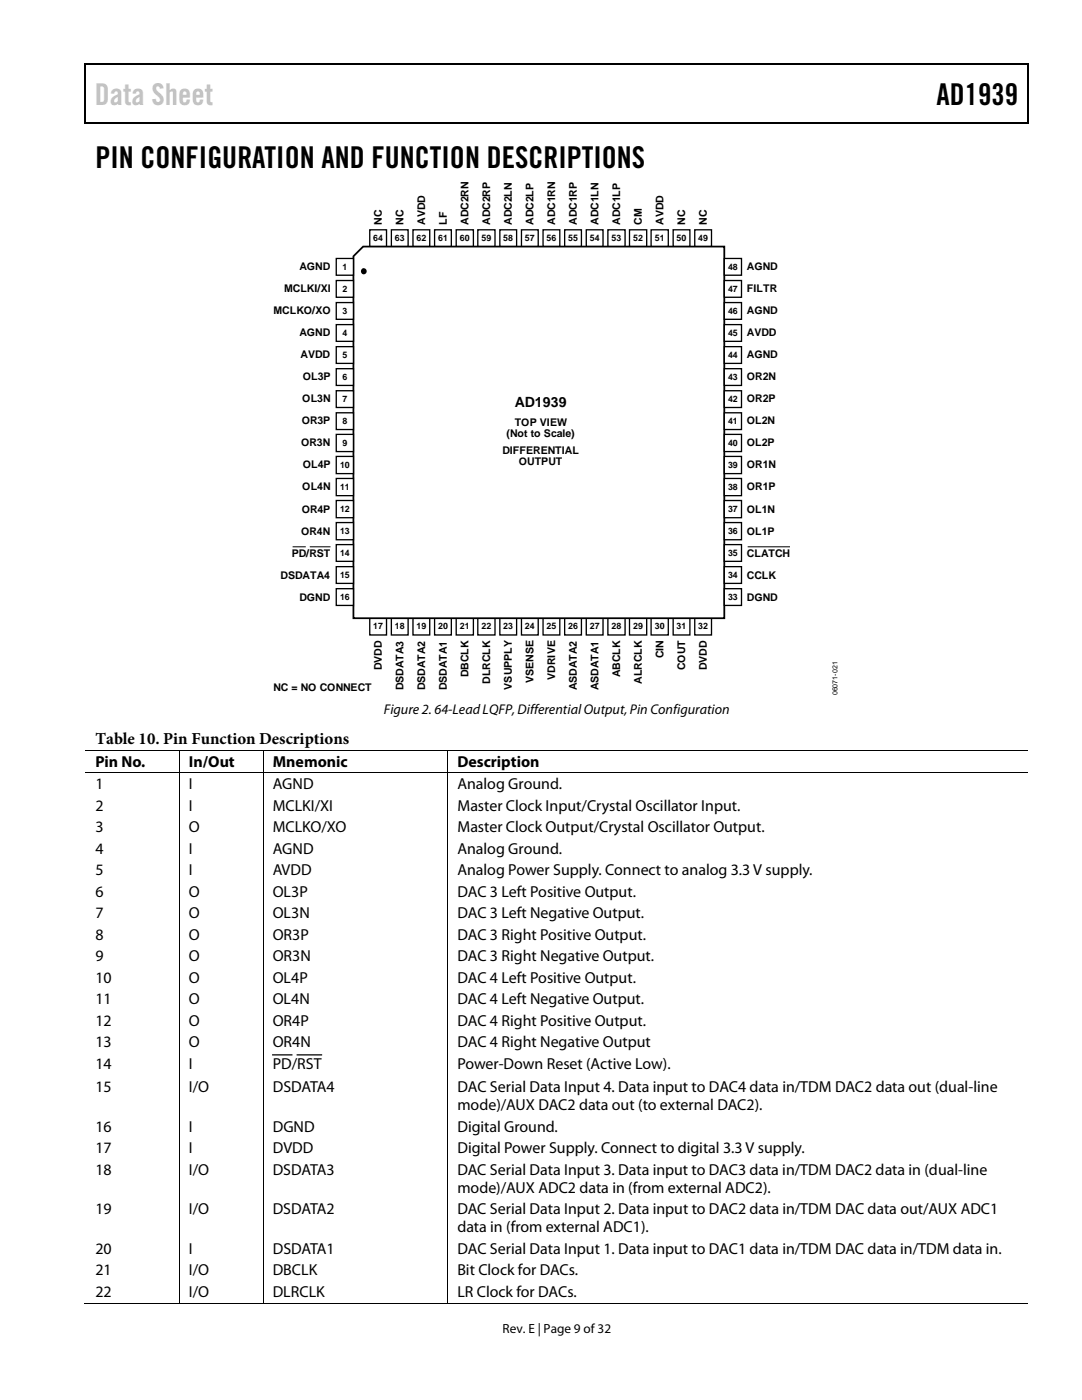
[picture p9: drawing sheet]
<svg xmlns="http://www.w3.org/2000/svg" width="216mm" height="279mm" viewBox="0 0 216 279" stroke-linecap="round" stroke-linejoin="round" font-family="sans-serif">
<path d="M16.9 12.7h.2v1h-.2zM16.9 12.7h.2v.3h-.2zM82.5 12.7h.3v.3h-.3zM205.1 12.7h.2v1h-.2zM205.1 12.7h.2v.3h-.2zM16.9 24.4h.2v.3h-.2zM82.3 24.4h.2v.3h-.2zM205.1 24.4h.2v.3h-.2z" fill="#000"/>
<path d="M17 13.7v10.7M17.1 12.8h65.4M82.8 12.8h122.3M205.2 13.7v10.7M17.1 24.5h188" fill="none" stroke="#000" stroke-width=".25"/>
<path d="M73.8 45.9h3.3v3.3h-3.3z" fill="#fff"/>
<path d="M73.8 45.9h3.3v3.3h-3.3z" fill="none" stroke="#000" stroke-width=".26"/>
<path d="M78.1 45.9h3.3v3.3h-3.3z" fill="#fff"/>
<path d="M78.1 45.9h3.3v3.3h-3.3z" fill="none" stroke="#000" stroke-width=".26"/>
<path d="M82.4 45.9h3.3v3.3h-3.3z" fill="#fff"/>
<path d="M82.4 45.9h3.3v3.3h-3.3z" fill="none" stroke="#000" stroke-width=".26"/>
<path d="M86.7 45.9h3.4v3.3h-3.4z" fill="#fff"/>
<path d="M86.7 45.9h3.4v3.3h-3.4z" fill="none" stroke="#000" stroke-width=".26"/>
<path d="M91 45.9h3.5v3.3h-3.5z" fill="#fff"/>
<path d="M91 45.9h3.5v3.3h-3.5z" fill="none" stroke="#000" stroke-width=".26"/>
<path d="M95.3 45.9h3.5v3.3h-3.5z" fill="#fff"/>
<path d="M95.3 45.9h3.5v3.3h-3.5z" fill="none" stroke="#000" stroke-width=".26"/>
<path d="M99.7 45.9h3.4v3.3h-3.4z" fill="#fff"/>
<path d="M99.7 45.9h3.4v3.3h-3.4z" fill="none" stroke="#000" stroke-width=".26"/>
<path d="M104.1 45.9h3.3v3.3h-3.3z" fill="#fff"/>
<path d="M104.1 45.9h3.3v3.3h-3.3z" fill="none" stroke="#000" stroke-width=".26"/>
<path d="M108.4 45.9h3.3v3.3h-3.3z" fill="#fff"/>
<path d="M108.4 45.9h3.3v3.3h-3.3z" fill="none" stroke="#000" stroke-width=".26"/>
<path d="M112.7 45.9h3.3v3.3h-3.3z" fill="#fff"/>
<path d="M112.7 45.9h3.3v3.3h-3.3z" fill="none" stroke="#000" stroke-width=".26"/>
<path d="M117 45.9h3.3v3.3h-3.3z" fill="#fff"/>
<path d="M117 45.9h3.3v3.3h-3.3z" fill="none" stroke="#000" stroke-width=".26"/>
<path d="M121.3 45.9h3.4v3.3h-3.4z" fill="#fff"/>
<path d="M121.3 45.9h3.4v3.3h-3.4z" fill="none" stroke="#000" stroke-width=".26"/>
<path d="M125.6 45.9h3.4v3.3h-3.4z" fill="#fff"/>
<path d="M125.6 45.9h3.4v3.3h-3.4z" fill="none" stroke="#000" stroke-width=".26"/>
<path d="M129.9 45.9h3.5v3.3h-3.5z" fill="#fff"/>
<path d="M129.9 45.9h3.5v3.3h-3.5z" fill="none" stroke="#000" stroke-width=".26"/>
<path d="M134.3 45.9h3.4v3.3h-3.4z" fill="#fff"/>
<path d="M134.3 45.9h3.4v3.3h-3.4z" fill="none" stroke="#000" stroke-width=".26"/>
<path d="M138.6 45.9h3.4v3.3h-3.4z" fill="#fff"/>
<path d="M138.6 45.9h3.4v3.3h-3.4z" fill="none" stroke="#000" stroke-width=".26"/>
<path d="M73.8 123.4h3.3v3.3h-3.3z" fill="#fff"/>
<path d="M73.8 123.4h3.3v3.3h-3.3z" fill="none" stroke="#000" stroke-width=".26"/>
<path d="M78.1 123.4h3.3v3.3h-3.3z" fill="#fff"/>
<path d="M78.1 123.4h3.3v3.3h-3.3z" fill="none" stroke="#000" stroke-width=".26"/>
<path d="M82.4 123.4h3.3v3.3h-3.3z" fill="#fff"/>
<path d="M82.4 123.4h3.3v3.3h-3.3z" fill="none" stroke="#000" stroke-width=".26"/>
<path d="M86.7 123.4h3.4v3.3h-3.4z" fill="#fff"/>
<path d="M86.7 123.4h3.4v3.3h-3.4z" fill="none" stroke="#000" stroke-width=".26"/>
<path d="M91 123.4h3.5v3.3h-3.5z" fill="#fff"/>
<path d="M91 123.4h3.5v3.3h-3.5z" fill="none" stroke="#000" stroke-width=".26"/>
<path d="M95.3 123.4h3.5v3.3h-3.5z" fill="#fff"/>
<path d="M95.3 123.4h3.5v3.3h-3.5z" fill="none" stroke="#000" stroke-width=".26"/>
<path d="M99.7 123.4h3.4v3.3h-3.4z" fill="#fff"/>
<path d="M99.7 123.4h3.4v3.3h-3.4z" fill="none" stroke="#000" stroke-width=".26"/>
<path d="M104.1 123.4h3.3v3.3h-3.3z" fill="#fff"/>
<path d="M104.1 123.4h3.3v3.3h-3.3z" fill="none" stroke="#000" stroke-width=".26"/>
<path d="M108.4 123.4h3.3v3.3h-3.3z" fill="#fff"/>
<path d="M108.4 123.4h3.3v3.3h-3.3z" fill="none" stroke="#000" stroke-width=".26"/>
<path d="M112.7 123.4h3.3v3.3h-3.3z" fill="#fff"/>
<path d="M112.7 123.4h3.3v3.3h-3.3z" fill="none" stroke="#000" stroke-width=".26"/>
<path d="M117 123.4h3.3v3.3h-3.3z" fill="#fff"/>
<path d="M117 123.4h3.3v3.3h-3.3z" fill="none" stroke="#000" stroke-width=".26"/>
<path d="M121.3 123.4h3.4v3.3h-3.4z" fill="#fff"/>
<path d="M121.3 123.4h3.4v3.3h-3.4z" fill="none" stroke="#000" stroke-width=".26"/>
<path d="M125.6 123.4h3.4v3.3h-3.4z" fill="#fff"/>
<path d="M125.6 123.4h3.4v3.3h-3.4z" fill="none" stroke="#000" stroke-width=".26"/>
<path d="M129.9 123.4h3.5v3.3h-3.5z" fill="#fff"/>
<path d="M129.9 123.4h3.5v3.3h-3.5z" fill="none" stroke="#000" stroke-width=".26"/>
<path d="M134.3 123.4h3.4v3.3h-3.4z" fill="#fff"/>
<path d="M134.3 123.4h3.4v3.3h-3.4z" fill="none" stroke="#000" stroke-width=".26"/>
<path d="M138.6 123.4h3.4v3.3h-3.4z" fill="#fff"/>
<path d="M138.6 123.4h3.4v3.3h-3.4z" fill="none" stroke="#000" stroke-width=".26"/>
<path d="M70.5 51.1l2-1.9h72v74.2h-74z" fill="#fff"/>
<path d="M70.5 51.1l2-1.9h72v74.2h-74z" fill="none" stroke="#000" stroke-width=".35"/>
<circle cx="72.6" cy="54.1" r=".61" fill="#000"/>
<g fill="#fff" stroke="#000" stroke-width=".26">
<path d="M67.1 51.6h3.4v3.3h-3.4z"/>
<path d="M67.1 56h3.4v3.3h-3.4z"/>
<path d="M67.1 60.4h3.4v3.3h-3.4z"/>
<path d="M67.1 64.8h3.4v3.3h-3.4z"/>
<path d="M67.1 69.2h3.4v3.3h-3.4z"/>
<path d="M67.1 73.6h3.4v3.3h-3.4z"/>
<path d="M67.1 78h3.4v3.3h-3.4z"/>
<path d="M67.1 82.4h3.4v3.3h-3.4z"/>
<path d="M67.1 86.7h3.4v3.4h-3.4z"/>
<path d="M67.1 91.1h3.4v3.4h-3.4z"/>
<path d="M67.1 95.5h3.4v3.4h-3.4z"/>
<path d="M67.1 99.9h3.4v3.4h-3.4z"/>
<path d="M67.1 104.3h3.4v3.4h-3.4z"/>
<path d="M67.1 108.7h3.4v3.3h-3.4z"/>
<path d="M67.1 113.1h3.4v3.3h-3.4z"/>
<path d="M67.1 117.5h3.4v3.3h-3.4z"/>
</g>
<path d="M58.4 109.1h2.6M61.8 109.1h4.2" fill="none" stroke="#000" stroke-width=".2"/>
<g fill="#fff" stroke="#000" stroke-width=".26">
<path d="M144.5 51.6h3.5v3.3h-3.5z"/>
<path d="M144.5 56h3.5v3.3h-3.5z"/>
<path d="M144.5 60.4h3.5v3.3h-3.5z"/>
<path d="M144.5 64.8h3.5v3.3h-3.5z"/>
<path d="M144.5 69.2h3.5v3.3h-3.5z"/>
<path d="M144.5 73.6h3.5v3.3h-3.5z"/>
<path d="M144.5 78h3.5v3.3h-3.5z"/>
<path d="M144.5 82.4h3.5v3.3h-3.5z"/>
<path d="M144.5 86.7h3.5v3.4h-3.5z"/>
<path d="M144.5 91.1h3.5v3.4h-3.5z"/>
<path d="M144.5 95.5h3.5v3.4h-3.5z"/>
<path d="M144.5 104.3h3.5v3.4h-3.5z"/>
<path d="M144.5 108.7h3.5v3.3h-3.5z"/>
<path d="M144.5 113.1h3.5v3.3h-3.5z"/>
<path d="M144.5 117.5h3.5v3.3h-3.5z"/>
<path d="M144.5 99.9h3.5v3.4h-3.5z"/>
</g>
<g fill="none" stroke="#000" stroke-width=".2">
<path d="M149.2 109.1h8.4M17.1 149.7h18.6M17.1 154.3h18.6M35.8 149.8v4.4M35.8 154.3v105.7M35.9 149.7h16.5M35.9 154.3h16.5M52.5 149.8v4.4M52.5 154.3v105.7M52.6 149.7h36.7M52.6 154.3h36.7M89.4 149.8v4.4"/>
<path d="M89.4 154.3v105.7M89.5 149.7h115.6M89.5 154.3h115.6M16.9 260.1h18.8M35.9 260.1h16.5M52.6 260.1h36.7M89.5 260.1h115.6"/>
</g>
<path d="M35.7 149.6h.2v.2h-.2zM35.7 154.2h.2v.1h-.2zM52.4 149.6h.2v.2h-.2zM52.4 154.2h.2v.1h-.2zM89.3 149.6h.2v.2h-.2zM89.3 154.2h.2v.1h-.2zM35.7 260h.2v.2h-.2zM52.4 260h.2v.2h-.2zM89.3 260h.2v.2h-.2z" fill="#000"/>
<path d="M54.4 210.5h3.8M59.3 210.5h4.9" fill="none" stroke="#000" stroke-width=".25"/>
<text font-size="6" fill="#c1c1c1" x="18.9" y="21">Data Sheet</text>
<g font-size="6">
<text x="186.9" y="21">AD1939</text>
<text x="19" y="33.6">PIN CONFIGURATION AND FUNCTION DESCRIPTIONS</text>
</g>
<text font-size="3.3" x="19" y="148.4">Table 10. Pin Function Descriptions</text>
<g font-size="3.2">
<text x="19" y="153">Pin No.</text>
<text x="37.7" y="153">In/Out</text>
<text x="54.4" y="153">Mnemonic</text>
<text x="91.3" y="153">Description</text>
<text x="19" y="157.5">1</text>
<text x="19" y="161.8">2</text>
<text x="37.7" y="157.5">I</text>
<text x="37.7" y="161.8">I</text>
<text x="54.4" y="157.5">AGND</text>
<text x="54.4" y="161.8">MCLKI/XI</text>
<text x="91.3" y="157.5">Analog Ground.</text>
<text x="91.3" y="161.8">Master Clock Input/Crystal Oscillator Input.</text>
<text x="19" y="166.1">3</text>
<text x="37.7" y="166.1">O</text>
<text x="54.4" y="166.1">MCLKO/XO</text>
<text x="91.3" y="166.1">Master Clock Output/Crystal Oscillator Output.</text>
<text x="19" y="170.3">4</text>
<text x="37.7" y="170.3">I</text>
<text x="54.4" y="170.3">AGND</text>
<text x="91.3" y="170.3">Analog Ground.</text>
<text x="19" y="174.6">5</text>
<text x="19" y="178.9">6</text>
<text x="37.7" y="174.6">I</text>
<text x="37.7" y="178.9">O</text>
<text x="54.4" y="174.6">AVDD</text>
<text x="54.4" y="178.9">OL3P</text>
<text x="91.3" y="178.9">DAC 3 Left Positive Output.</text>
<text x="91.3" y="174.6">Analog Power Supply. Connect to analog 3.3 V supply.</text>
<text x="19" y="183.2">7</text>
<text x="37.7" y="183.2">O</text>
<text x="54.4" y="183.2">OL3N</text>
<text x="91.3" y="183.2">DAC 3 Left Negative Output.</text>
<text x="19" y="187.5">8</text>
<text x="19" y="191.8">9</text>
<text x="37.7" y="187.5">O</text>
<text x="37.7" y="191.8">O</text>
<text x="54.4" y="187.5">OR3P</text>
<text x="54.4" y="191.8">OR3N</text>
<text x="91.3" y="187.5">DAC 3 Right Positive Output.</text>
<text x="91.3" y="191.8">DAC 3 Right Negative Output.</text>
<text x="19" y="196.1">10</text>
<text x="37.7" y="196.1">O</text>
<text x="54.4" y="196.1">OL4P</text>
<text x="91.3" y="196.1">DAC 4 Left Positive Output.</text>
<text x="19" y="200.4">11</text>
<text x="37.7" y="200.4">O</text>
<text x="54.4" y="200.4">OL4N</text>
<text x="91.3" y="200.4">DAC 4 Left Negative Output.</text>
<text x="19" y="204.7">12</text>
<text x="19" y="209">13</text>
<text x="37.7" y="204.7">O</text>
<text x="37.7" y="209">O</text>
<text x="54.4" y="204.7">OR4P</text>
<text x="54.4" y="209">OR4N</text>
<text x="91.3" y="204.7">DAC 4 Right Positive Output.</text>
<text x="91.3" y="209">DAC 4 Right Negative Output</text>
<text x="19" y="213.3">14</text>
<text x="37.7" y="213.3">I</text>
<text x="54.4" y="213.3">PD/RST</text>
<text x="91.3" y="213.3">Power-Down Reset (Active Low).</text>
<text x="19" y="218">15</text>
<text x="37.7" y="218">I/O</text>
<text x="54.4" y="218">DSDATA4</text>
<text x="91.3" y="218">DAC Serial Data Input 4. Data input to DAC4 data in/TDM DAC2 data out (dual-line</text>
<text x="91.3" y="221.6">mode)/AUX DAC2 data out (to external DAC2).</text>
<text x="19" y="225.8">16</text>
<text x="37.7" y="225.8">I</text>
<text x="54.4" y="225.8">DGND</text>
<text x="91.3" y="225.8">Digital Ground.</text>
<text x="19" y="230.1">17</text>
<text x="37.7" y="230.1">I</text>
<text x="54.4" y="230.1">DVDD</text>
<text x="91.3" y="230.1">Digital Power Supply. Connect to digital 3.3 V supply.</text>
<text x="19" y="234.4">18</text>
<text x="37.7" y="234.4">I/O</text>
<text x="54.4" y="234.4">DSDATA3</text>
<text x="91.3" y="234.5">DAC Serial Data Input 3. Data input to DAC3 data in/TDM DAC2 data in (dual-line</text>
<text x="91.3" y="238.1">mode)/AUX ADC2 data in (from external ADC2).</text>
<text x="19" y="242.3">19</text>
<text x="37.7" y="242.3">I/O</text>
<text x="54.4" y="242.3">DSDATA2</text>
<text x="91.3" y="242.4">DAC Serial Data Input 2. Data input to DAC2 data in/TDM DAC data out/AUX ADC1</text>
<text x="91.3" y="245.9">data in (from external ADC1).</text>
<text x="19" y="250.2">20</text>
<text x="37.7" y="250.2">I</text>
<text x="54.4" y="250.2">DSDATA1</text>
<text x="91.3" y="250.2">DAC Serial Data Input 1. Data input to DAC1 data in/TDM DAC data in/TDM data in.</text>
<text x="19" y="254.5">21</text>
<text x="37.7" y="254.5">I/O</text>
<text x="54.4" y="254.5">DBCLK</text>
<text x="91.3" y="254.5">Bit Clock for DACs.</text>
<text x="19" y="258.8">22</text>
<text x="37.7" y="258.8">I/O</text>
<text x="54.4" y="258.8">DLRCLK</text>
<text x="91.3" y="258.8">LR Clock for DACs.</text>
</g>
<g font-size="2.8">
<text x="102.7" y="81.3">AD1939</text>
<text x="76.6" y="142.5">Figure 2. 64-Lead LQFP, DifferentialOutput, Pin Configuration</text>
</g>
<text font-size="2.6" x="100.3" y="266">Rev. E | Page 9 of 32</text>
<g font-size="2.1">
<text x="76.2" y="44.9" transform="rotate(-90 76.2 44.9)">NC</text>
<text x="80.5" y="44.9" transform="rotate(-90 80.5 44.9)">NC</text>
<text x="84.8" y="44.9" transform="rotate(-90 84.8 44.9)">AVDD</text>
<text x="89.2" y="44.9" transform="rotate(-90 89.2 44.9)">LF</text>
<text x="93.5" y="44.9" transform="rotate(-90 93.5 44.9)">ADC2RN</text>
<text x="97.8" y="44.9" transform="rotate(-90 97.8 44.9)">ADC2RP</text>
<text x="102.1" y="44.9" transform="rotate(-90 102.1 44.9)">ADC2LN</text>
<text x="106.5" y="44.9" transform="rotate(-90 106.5 44.9)">ADC2LP</text>
<text x="110.8" y="44.9" transform="rotate(-90 110.8 44.9)">ADC1RN</text>
<text x="115.1" y="44.9" transform="rotate(-90 115.1 44.9)">ADC1RP</text>
<text x="119.4" y="44.9" transform="rotate(-90 119.4 44.9)">ADC1LN</text>
<text x="123.8" y="44.9" transform="rotate(-90 123.8 44.9)">ADC1LP</text>
<text x="128.1" y="44.9" transform="rotate(-90 128.1 44.9)">CM</text>
<text x="132.4" y="44.9" transform="rotate(-90 132.4 44.9)">AVDD</text>
<text x="136.7" y="44.9" transform="rotate(-90 136.7 44.9)">NC</text>
<text x="141" y="44.9" transform="rotate(-90 141 44.9)">NC</text>
<text x="59.7" y="54">AGND</text>
<text x="149" y="54">AGND</text>
<text x="56.7" y="58.4">MCLKI/XI</text>
<text x="149" y="58.4">FILTR</text>
<text x="54.6" y="62.7">MCLKO/XO</text>
<text x="149" y="62.7">AGND</text>
<text x="59.7" y="67.1">AGND</text>
<text x="60" y="71.5">AVDD</text>
<text x="149" y="71.5">AGND</text>
<text x="149" y="67.1">AVDD</text>
<text x="60.4" y="75.9">OL3P</text>
<text x="149" y="75.9">OR2N</text>
<text x="60.3" y="80.3">OL3N</text>
<text x="149" y="80.3">OR2P</text>
<text x="60.1" y="89.1">OR3N</text>
<text x="60.2" y="84.7">OR3P</text>
<text x="101.1" y="87.2">(Not to Scale)</text>
<text x="102.7" y="85.1">TOP VIEW</text>
<text x="149" y="84.7">OL2N</text>
<text x="149" y="89.1">OL2P</text>
<text x="60.4" y="93.5">OL4P</text>
<text x="100.2" y="90.7">DIFFERENTIAL</text>
<text x="103.5" y="92.8">OUTPUT</text>
<text x="149" y="93.5">OR1N</text>
<text x="60.3" y="97.9">OL4N</text>
<text x="149" y="97.9">OR1P</text>
<text x="60.1" y="106.7">OR4N</text>
<text x="60.2" y="102.3">OR4P</text>
<text x="149" y="106.7">OL1P</text>
<text x="149" y="102.3">OL1N</text>
<text x="58.2" y="111.1">PD/RST</text>
<text x="149" y="111.1">CLATCH</text>
<text x="56" y="115.5">DSDATA4</text>
<text x="59.7" y="119.9">DGND</text>
<text x="149" y="115.5">CCLK</text>
<text x="149" y="119.9">DGND</text>
<text x="132.4" y="131.4" transform="rotate(-90 132.4 131.4)">CIN</text>
<text x="54.6" y="138">NC = NO CONNECT</text>
<text x="76.2" y="133.7" transform="rotate(-90 76.2 133.7)">DVDD</text>
<text x="80.5" y="137.7" transform="rotate(-90 80.5 137.7)">DSDATA3</text>
<text x="84.8" y="137.7" transform="rotate(-90 84.8 137.7)">DSDATA2</text>
<text x="89.2" y="137.7" transform="rotate(-90 89.2 137.7)">DSDATA1</text>
<text x="93.5" y="135.2" transform="rotate(-90 93.5 135.2)">DBCLK</text>
<text x="97.8" y="136.4" transform="rotate(-90 97.8 136.4)">DLRCLK</text>
<text x="102.1" y="137.6" transform="rotate(-90 102.1 137.6)">VSUPPLY</text>
<text x="106.5" y="136.3" transform="rotate(-90 106.5 136.3)">VSENSE</text>
<text x="110.8" y="135.6" transform="rotate(-90 110.8 135.6)">VDRIVE</text>
<text x="115.1" y="137.7" transform="rotate(-90 115.1 137.7)">ASDATA2</text>
<text x="119.4" y="137.7" transform="rotate(-90 119.4 137.7)">ASDATA1</text>
<text x="123.8" y="135.2" transform="rotate(-90 123.8 135.2)">ABCLK</text>
<text x="128.1" y="136.4" transform="rotate(-90 128.1 136.4)">ALRCLK</text>
<text x="136.7" y="133.7" transform="rotate(-90 136.7 133.7)">COUT</text>
<text x="141" y="133.7" transform="rotate(-90 141 133.7)">DVDD</text>
</g>
<g font-size="1.8">
<text x="68.4" y="53.9">1</text>
<text x="74.5" y="48.1">64</text>
<text x="78.8" y="48.1">63</text>
<text x="83.1" y="48.1">62</text>
<text x="87.4" y="48.1">61</text>
<text x="91.8" y="48.1">60</text>
<text x="96.1" y="48.1">59</text>
<text x="100.4" y="48.1">58</text>
<text x="104.7" y="48.1">57</text>
<text x="109.1" y="48.1">56</text>
<text x="113.4" y="48.1">55</text>
<text x="117.7" y="48.1">54</text>
<text x="122" y="48.1">53</text>
<text x="126.3" y="48.1">52</text>
<text x="130.7" y="48.1">51</text>
<text x="135" y="48.1">50</text>
<text x="139.3" y="48.1">49</text>
<text x="145.3" y="53.9">48</text>
<text x="68.4" y="58.3">2</text>
<text x="145.3" y="58.3">47</text>
<text x="68.4" y="62.7">3</text>
<text x="145.3" y="62.7">46</text>
<text x="68.4" y="71.4">5</text>
<text x="68.4" y="67.1">4</text>
<text x="145.3" y="67.1">45</text>
<text x="145.3" y="71.4">44</text>
<text x="68.4" y="75.8">6</text>
<text x="145.3" y="75.8">43</text>
<text x="68.4" y="80.2">7</text>
<text x="145.3" y="80.2">42</text>
<text x="68.4" y="84.6">8</text>
<text x="68.4" y="89">9</text>
<text x="145.3" y="84.6">41</text>
<text x="145.3" y="89">40</text>
<text x="67.9" y="93.4">10</text>
<text x="145.3" y="93.4">39</text>
<text x="67.9" y="97.8">11</text>
<text x="145.3" y="97.8">38</text>
<text x="67.9" y="102.2">12</text>
<text x="67.9" y="106.6">13</text>
<text x="145.3" y="102.2">37</text>
<text x="145.3" y="106.6">36</text>
<text x="67.9" y="111">14</text>
<text x="145.3" y="111">35</text>
<text x="67.9" y="115.4">15</text>
<text x="67.9" y="119.8">16</text>
<text x="145.3" y="115.4">34</text>
<text x="145.3" y="119.8">33</text>
<text x="74.5" y="125.6">17</text>
<text x="78.8" y="125.6">18</text>
<text x="83.1" y="125.6">19</text>
<text x="87.4" y="125.6">20</text>
<text x="91.8" y="125.6">21</text>
<text x="96.1" y="125.6">22</text>
<text x="100.4" y="125.6">23</text>
<text x="104.7" y="125.6">24</text>
<text x="109.1" y="125.6">25</text>
<text x="113.4" y="125.6">26</text>
<text x="117.7" y="125.6">27</text>
<text x="122" y="125.6">28</text>
<text x="126.3" y="125.6">29</text>
<text x="130.7" y="125.6">30</text>
<text x="135" y="125.6">31</text>
<text x="139.3" y="125.6">32</text>
</g>
<text font-size="1.4" x="167.1" y="138.8" transform="rotate(-90 167.1 138.8)">06071-021</text>
</svg>
